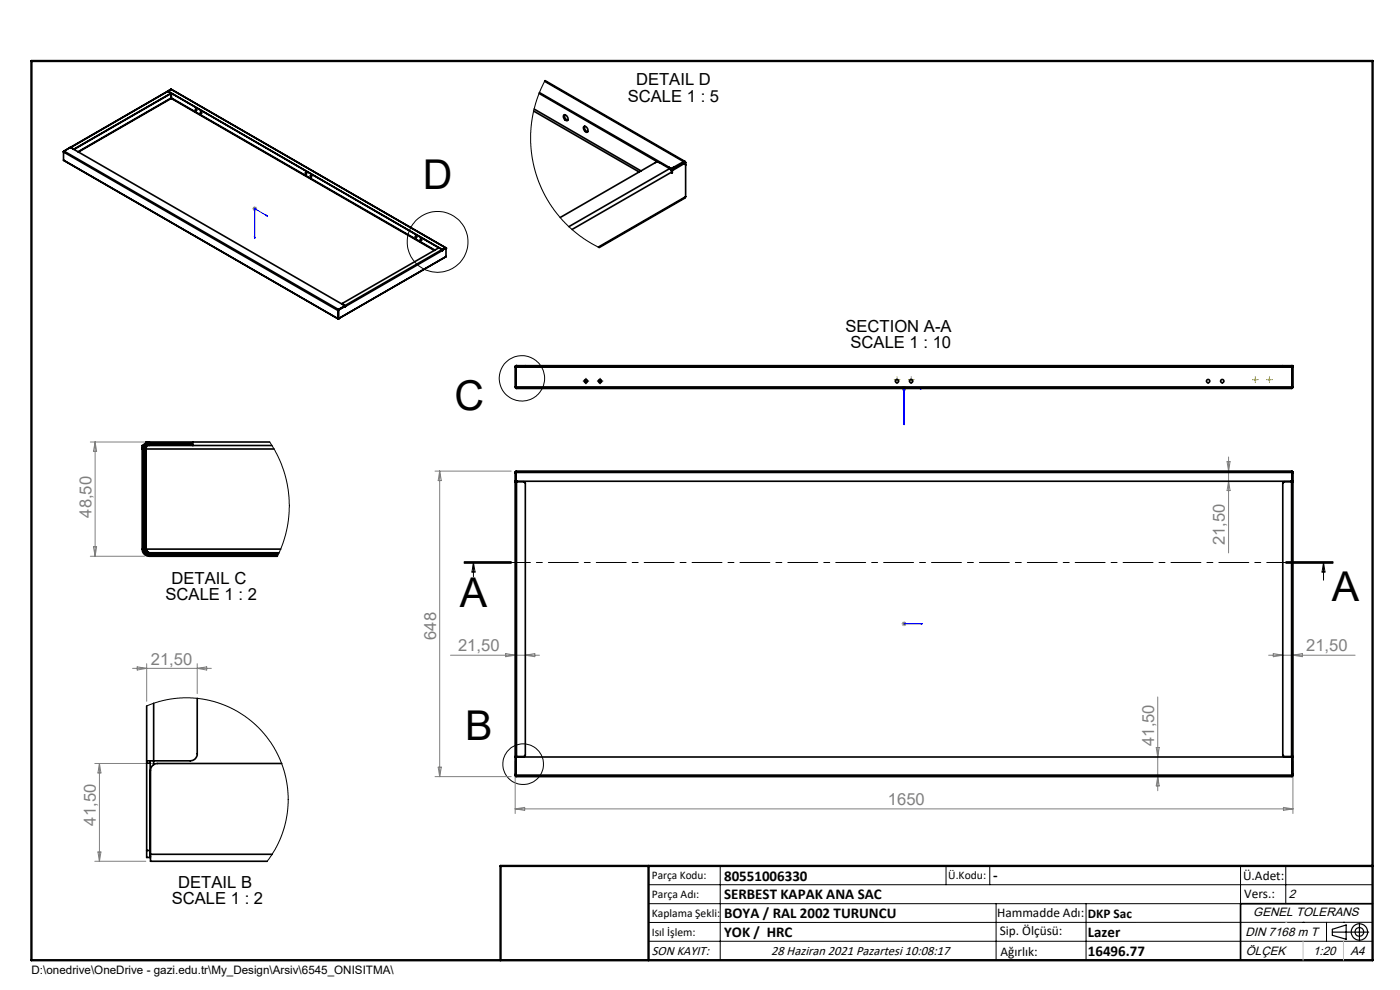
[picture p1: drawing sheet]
<svg xmlns="http://www.w3.org/2000/svg" width="297mm" height="210mm" viewBox="0 0 297 210" stroke-linecap="round" stroke-linejoin="round" font-family="sans-serif">
<g fill="none" stroke="#000" stroke-width=".21">
<path d="M124 80.8h.5M124.3 80.6v.5M127 80.8h.5M127.3 80.6v.5M98.5 119.3h10M98.5 119.5h10M98.5 119.1h10M100.4 119.3v3M100.4 119.3l.4 2h-.7zM272.8 119.1h10zM272.8 119.3h10M272.8 119.5h10"/>
<path d="M280.8 119.3l.3 2h-.6zM280.8 119.3v3.8M137.6 187.7h153.6M137.6 191.7h153.6M137.6 199.7h153.6M152.8 183.7v20M200.7 183.7v4M210 183.7v4M211.3 191.7v12M230.4 191.7v12M263.2 183.7v20M272.8 183.7v8"/>
<path d="M276.4 195.6h.1M281.4 195.6v4.1M285 195.6h.1M291.2 195.6l-153.6 .1"/>
<circle cx="92.8" cy="51.3" r="6.4"/>
<circle cx="110.7" cy="80.3" r="4.8"/>
<circle cx="111" cy="162.1" r="4.3"/>
</g>
<g fill="none" stroke="#000" stroke-width=".25">
<path d="M282.6 197.7h7.8M282.6 197.1l3-.9v3l-3-.8zM288.4 195.8v3.8M106.2 203.7h185"/>
<circle cx="288.4" cy="197.7" r="1.74"/>
<circle cx="288.4" cy="197.7" r=".93"/>
</g>
<path d="M54 50.2l.1 .1-.1 .3zM56.5 45.6l.3 .3-.3-.1zM56.8 45.9l-2.8-1.6v6.3M191.7 89.7h.2l-.1 .4zM195.3 82.3l.4 .1-.4 .1zM195.7 82.4h-3.9v7.7M191.7 132.3h.2zM191.8 132.3h.1M191.8 132.3h3.9M195.7 132.3h-.4h.4" fill="none" stroke="#00f" stroke-width=".21"/>
<g fill="none" stroke="#808080" stroke-width=".21">
<path d="M53.6 44.3h.9M53.7 43.9l.7 .7M54 43.8v1M54.4 43.9l-.7 .7M19.2 93.8h11.5M20.2 93.8v24.2M20.2 93.8l.3 1.9h-.7zM92.3 99.9h16.1M93.3 99.9v64.8M93.3 99.9l.3 2h-.6zM191.3 82.4h1M191.5 82l.7 .8"/>
<path d="M191.8 81.9v1M192.2 82l-.7 .8M260.3 97.9h.6l-.3 2zM260.6 96.9v20.4M19.2 118h11.5M19.8 116h.7l-.3 2zM260.6 102.1l.3 2h-.6zM95.6 139h18.8M107.3 138.6l2 .4-2 .3zM111.4 139l2.1-.4v.7zM191.3 132.3h1M191.5 132l.7 .7"/>
<path d="M191.8 131.8v1M192.2 132l-.7 .7M269.1 139h18.4M270.1 138.6l2 .4-2 .3zM274.3 139l2-.4v.7zM28.1 141.8h16.7M29.1 141.5l2 .3-2 .3zM31.1 140.8v8M41.8 140.8v6.3M41.8 141.8l2.1-.3v.6zM245.3 158.6h.6l-.3 2zM245.6 147.8v19.9"/>
<path d="M20.1 162h12.3M21.1 162v20.7M21.1 162l.3 2h-.6zM92.3 164.7h16.1M93 162.7h.6l-.3 2zM109.3 161.5v11.1M109.3 171.6h165M109.3 171.6l2-.3v.6zM245.6 164.7l.3 2h-.6zM272.3 171.3l2 .3-2 .3zM274.3 161.5v11.1M20.1 182.7h10.8"/>
<path d="M20.8 180.7h.6l-.3 2z"/>
</g>
<path d="M123.8 80.8h-.1M124.3 80.3v-.1M124.3 81.3v.1M124.8 80.8h.1M126.8 80.8h-.1M127.3 80.3v-.1M127.3 81.3v.1M127.8 80.8h.1" fill="none" stroke="#000" stroke-width=".21" stroke-dasharray="15.2 1.3 1.3 1.3"/>
<path d="M98.5 119.3h184.3" fill="none" stroke="#000" stroke-width=".21" stroke-dasharray="6.3 1.3 1.3 1.3" stroke-dashoffset="2.5"/>
<g fill="none" stroke="#808000" stroke-width=".21" stroke-dasharray="15.2 1.3 1.3 1.3">
<path d="M189.8 80.5h-.1M190.3 80v-.1M190.3 81v.1M190.8 80.5h.1M192.8 80.5h-.1M193.3 80v-.1M193.3 81v.1M193.8 80.5h.1M265.8 80.5h-.1M266.3 80v-.1M266.3 81v.1M266.8 80.5h.1"/>
<path d="M268.8 80.5h-.1M269.3 80v-.1M269.3 81v.1M269.8 80.5h.1"/>
</g>
<path d="M190 80.6h.5M190.3 80.3v.5M193 80.6h.5M193.3 80.3v.5M266 80.6h.5M266.3 80.3v.5M269 80.6h.5M269.3 80.3v.5" fill="none" stroke="#808000" stroke-width=".21"/>
<path d="M291.2 191.7h-28v12" fill="none" stroke="#000" stroke-width=".35"/>
<path d="M6.7 12.9h284.5v190.8h-284.5zM137.6 183.7v20M291.2 183.7h-185v20" fill="none" stroke="#000" stroke-width=".5"/>
<path d="M276.4 199.7v4M285 199.7v4" fill="none" stroke="#c0c0c0" stroke-width=".21"/>
<path d="M272.8 195.6h.1" fill="none" stroke="#c0c0c0" stroke-width=".25"/>
<g fill="#00f">
<path d="M195.3 132.3h.4zM191.7 132.3h.2z"/>
<path d="M297.1 117.9v.2zM297.1 125.3v.4zM297.1 117.9v.2zM297.1 125.3v.4zM56.5 45.6v.2l.3 .1zM54 50.2v.4l.1-.3z"/>
<path d="M195.3 82.3v.2l.4-.1zM191.7 89.7l.1 .4 .1-.4zM195.3 82.3v.2l.4-.1zM191.7 89.7l.1 .4 .1-.4zM-.1 2.5v.2zM-.1 7.1v.4z"/>
</g>
<g fill="none" stroke="#000" stroke-width=".35">
<path d="M35.6 19.4h.1M35.6 19.4l-20.6 11.8M35.6 19.4l.6 .3v.1M35.6 19.4l-20.6 11.9M35.7 19.4h.1M35.7 19.4l58 33.5M36.2 19h.1M36.2 19l-.6 .4M36.2 19.9v-.2l56.9 32.9M36.2 19.8l-20.4 11.8M36.2 19.8v.1M36.2 19.9l-20.4 11.7"/>
<path d="M36.3 18.9l-.6 .4v.1M36.3 18.9l58.3 33.7M36.3 18.9l58.2 33.7M36.3 19.8v1M114.4 19.8l25.2 14.6M114.4 19.6l27.6 15.9M115.5 17.2l29.5 17.1M115.6 17.1l29.7 17.1M13.5 34l58.2 33.6M13.5 32.2h.1M13.5 32.2l58.2 33.7M13.5 32.2v1.8"/>
<path d="M13.6 32.1l-.1 .1M13.6 32.1h.1M13.6 32.1l58.2 33.5M14.9 31.3h.1M14.9 31.3l-1.3 .8M15 31.3l-1.4 .8M15 31.3l58.1 33.5M15 31.3l.6 .3M15 31.3h.1M15.6 31.6h.2M15.6 31.6h.1M15.8 31.6l-.2 .1"/>
<path d="M15.8 31.6h.1M36.3 20.8v.1M36.3 20.9l-19.6 11.3M36.3 20.9l55.8 32.2M36.3 20.8l56 32.2M36.3 20.8l-19.8 11.4M41.5 23.1l.2 .3M42.6 23.7l.2 .3M64.8 36.6l.2 .3M65.9 37.2l.2 .1v.2h-.2zM65.9 37.2l.2 .3M113.2 23.6l22.4 12.9"/>
<path d="M113.3 23.1l22.7 13.2M119.7 24.4a.8 .8 0 0 1 .6 1.2 .82 .82 0 0 1-.6-1.2zM119.8 24.3a.93 .93 0 0 0 .6 1.2M123.9 26.8a.76 .76 0 0 1 .7 .4 .76 .76 0 0 1 0 .8 .84 .84 0 0 1-.7-1.2zM124 26.8a.89 .89 0 0 0 .7 1.1M142 35.5h.8M142 35.5v.2M142.1 35.8l.4 .7M142.1 35.8l-2.2-1.3h-.8l-20.2 11.6M142.1 35.8l-21.4 12.3M142.4 36l.2 .2M142.4 36v.2"/>
<path d="M142.5 36.5v.2l.1-.1M142.5 36.5l-21.1 12.2M142.5 36.5l.1 .1M142.6 36.2v.4M142.8 35.8l-.6 .1M142.8 35.5v.3M144.8 34.7h.5M144.8 34.7l.2 .1M144.8 34.7l-2.4 1.3M145 34.8a.26 .26 0 0 1 .3-.1 .26 .26 0 0 1 .2 .3M145 34.3a.26 .26 0 0 1 .3 0 .26 .26 0 0 1 .2 .2M145 34.5l.2 .1"/>
<path d="M145 34.8l-2.4 1.4M145 34.3l-2.2 1.2M145 34.3v.2M145 34.5l-2.2 1.3M145.2 34.6v.1M145.5 34.5v7.2M145.5 34.5l-.3 .1M88.2 50.1l.2 .3M89.3 50.7l.1 .3M93.7 52.9h.2M93.7 52.9h.1M93.8 52.9l.1 .2"/>
<path d="M93.8 52.9l-.8-.3-20.4 11.8v.1M93.8 52.9h.1M93.8 52.9l-20.6 11.9M93.8 53h.1M93.9 53.1l-20.6 11.9M93.9 53.1v.1M93.9 53.1h.1M93.9 53v.1M93.9 52.9h.1M94.4 52.7h.2M94.4 52.7h.1M94.4 52.7l-.6 .3"/>
<path d="M94.5 52.7h.1M94.5 52.6h.1M94.5 52.6v.1M94.5 52.7l-.6 .3M94.5 52.6l-.6 .3M94.6 54.4l-22.8 13.2M94.6 52.6v1.8M94.6 52.6l-.1 .1M145.5 41.7l-.2 .3-18.2 10.5M145.5 41.7l-18.6 10.7M71.7 67.6h.1M71.7 65.9v1.7"/>
<path d="M71.8 67.5h.1M71.8 65.8l-.1 .1M71.8 65.8v1.8M71.8 67.5l-.1 .1M71.8 67.5v.1M71.8 65.6l-.1 .3M71.8 65.7v.1M71.8 65.6v.1M71.8 67.6h.1M71.8 65.9v1.7M71.9 65.7l-.1 .2M71.9 65.7h.1"/>
<path d="M72.6 64.5h.1M72.6 64.4v.1M72.6 64.5l.6 .3M73.1 64.8v.1M73.1 64.9l-1.3 .7M73.1 65l-1.3 .7M73.1 64.9v.1M73.1 64.8l.1 .1M73.2 64.8l.1 .2M73.2 64.9h.1M73.2 64.9v.1M73.2 64.9l-1.3 .8"/>
<path d="M73.2 64.8v.1M73.2 65h.1M73.2 65l-1.3 .7M73.3 65h.1M109.3 77.7v4.5l.2 .2h164.5l.3-.2-.1-4.5M109.3 77.7h.1M109.5 77.6h.1M109.5 77.8h.1M109.5 77.8v4.3M109.5 77.8h164.6M109.6 77.6l-.3 .2M109.6 77.6h164.4"/>
<path d="M111.4 77.6v.1M272.1 77.6v.1M274 77.6l.3 .2M274 77.6h.1M274.1 77.6h.1M274.1 77.8h.1M274.1 77.8v4.3M30.4 94.5h-.2v22a1.51 1.51 0 0 0 1.5 1.5h27.1M31 94.9v.3M31 95.2v21.3M31 95.2h27.1M31.7 93.8a1.51 1.51 0 0 0-1.5 1.4"/>
<path d="M31.7 93.8h-.7v.1M31.7 93.8h25.5M40.9 93.8v.7M57.7 94.5h-26a.78 .78 0 0 0-.8 .7v21.3a.78 .78 0 0 0 .8 .8M109.5 82.1v.1M109.5 82.1l.1 .2M109.5 82.1h164.6M109.6 82.3l-.2-.2 .1-4.4h164.6v4.5l-.1 .1M109.6 82.3h164.4M274.1 82.1v.1M274.1 82.1l-.1 .2M31 116.5l.2 .5"/>
<path d="M31 116.5l.7 .8M31 116.5h28.5M31.7 117.3h27.5M109.3 102.2h1.9l.2 .2v57.8l-.2 .3h-1.9M109.3 102.1v.1M109.3 102.1h.1M109.3 100.4v1.7M109.3 102.2v58.3M109.3 100.4h.1M109.4 100.1h-.1v.3M109.4 100.1v.3M109.4 102.1v.1"/>
<path d="M109.4 100.1h.1M109.4 100.4v1.7M109.5 100.2v1.7l.2 .2h164.2l.2-.2v-1.7M109.5 100.2v-.3h164.6v.3M109.5 100.2h164.6M109.6 102v58.6M274 102v58.6M274.1 100.1h.2v.3M274.1 100.1v.3M274.1 102.1v.1M274.1 102.1h.2M274.1 100.4v1.7"/>
<path d="M274.1 100.4h.2M274.1 100.1h.1M274.3 102.2h-1.9l-.3 .2v57.8l.3 .3h1.9M274.3 102.1v.1M274.3 100.4v1.7M274.3 102.2v58.3M31.1 149.7v11.7M32.6 149.2v13M41.8 148.1v11.8a1.45 1.45 0 0 1-1.4 1.5h-9.3M31.1 161.4v.5M31.1 161.9v18.5M31.1 161.9h.8"/>
<path d="M31.9 161.4v.5M31.9 161.9v18.5M59.8 162h-26.4a1.51 1.51 0 0 0-1.5 1.5v17.7M109.3 164.3v.3h.1M109.3 160.5v.1M109.3 160.6h.1M109.3 160.6v3.7M109.3 164.3h.1M109.4 164.3v.3M109.4 160.5v.1M109.4 160.6v3.7M109.5 164.4v-3.6l.2-.2h164.2l.2 .2v3.6"/>
<path d="M109.5 164.4v.3h164.6v-.3M109.5 164.4h164.6M109.5 164.5l-.1 .1M274.1 164.5v.1M274.1 164.3v.3M274.1 160.5v.1M274.1 160.6h.2M274.1 164.3h.2M274.1 160.6v3.7M274.3 164.3v.3h-.2M274.3 160.5v.1M274.3 160.6v3.7"/>
<path d="M31.1 180.4v1.5h.8M31.1 180.4h.8M31.9 180.4v1.5M31.9 181.2v1.5h24.8M31.9 181.2h25.8M31.9 181.7v.2"/>
<circle cx="41.6" cy="23.3" r=".15"/>
<circle cx="42.6" cy="23.9" r=".15"/>
<circle cx="64.9" cy="36.7" r=".15"/>
<circle cx="88.2" cy="50.2" r=".15"/>
<circle cx="89.3" cy="50.8" r=".15"/>
<circle cx="124.3" cy="80.9" r=".35"/>
<circle cx="127.3" cy="80.9" r=".35"/>
<circle cx="190.3" cy="80.9" r=".35"/>
<circle cx="193.3" cy="80.9" r=".35"/>
<circle cx="256.3" cy="80.9" r=".35"/>
<circle cx="259.3" cy="80.9" r=".35"/>
</g>
<g fill="#000">
<path d="M109.3 77.7l2.1-.1v.1l-2 .1 .1 4.5h164.5l.1-4.5-2-.1v-.1h2l.2 .1v4.5l-.2 .2h-164.6l-.2-.2z" fill-rule="evenodd"/>
<path d="M30.7 94.1l.7-.3h9.5v.7h-9.4l-.5 .4-.1 21.6 .3 .6 .4 .2h27.6l-.4 .7h-27.4l-.7-.4-.5-.9v-21.6z" fill-rule="evenodd"/>
</g>
<path d="M115.6 17.1l-1.2 2.6-.8 2.3-.6 2.5-.4 2.6v3.3l.1 1.8 .4 2.5 .7 2.7 1.1 2.7 1.1 2 1.4 2.3 1.8 2.2 2.1 2.1 2 1.5 3.8 2.3M57.2 93.8l1.6 2.6 1.2 3 .9 3.2 .4 2.8v3.2l-.3 3.2-1 3.4-1.2 2.8M31.1 149.7l3.5-1.1 3.5-.5h3.7l3.6 .7 3.5 1.3 3.2 1.9 2.1 1.7 2.4 2.6 1.9 3 1.4 2.9 .8 3.1 .4 3.4-.1 3.8-.9 3.8-1.5 3.4-1.9 3" fill="none" stroke="#000" stroke-width=".21"/>
<g font-size="8.7">
<text x="89.7" y="40.2">D</text>
<text x="96.4" y="87.1">C</text>
<text x="97.5" y="128.7">A</text>
<text x="282.5" y="127.6">A</text>
<text x="98.7" y="157">B</text>
</g>
<g font-size="3.5">
<text x="133.2" y="21.6">SCALE 1 : 5</text>
<text x="134.9" y="18">DETAIL D</text>
<text x="179.3" y="70.4">SECTION A-A</text>
<text x="180.4" y="73.9">SCALE 1 : 10</text>
<text x="36.4" y="123.8">DETAIL C</text>
<text x="35.1" y="127.3">SCALE 1 : 2</text>
<text x="36.4" y="191.8">SCALE 1 : 2</text>
<text x="37.8" y="188.3">DETAIL B</text>
</g>
<g font-size="3.5" fill="#808080">
<text x="19.4" y="109.8" transform="rotate(-90 19.4 109.8)">48,50</text>
<text x="259.9" y="115.7" transform="rotate(-90 259.9 115.7)">21,50</text>
<text x="92.5" y="135.7" transform="rotate(-90 92.5 135.7)">648</text>
<text x="32" y="141">21,50</text>
<text x="97.2" y="138.2">21,50</text>
<text x="277.1" y="138.2">21,50</text>
<text x="244.8" y="158.2" transform="rotate(-90 244.8 158.2)">41,50</text>
<text x="188.4" y="170.8">1650</text>
<text x="20.3" y="175.1" transform="rotate(-90 20.3 175.1)">41,50</text>
</g>
<g font-size="3.2">
<text x="153.6" y="186.8">80551006330</text>
<text x="153.6" y="190.8">SERBEST KAPAK ANA SAC</text>
<text x="210.7" y="186.6">-</text>
<text x="153.6" y="194.8">BOYA / RAL 2002 TURUNCU</text>
<text x="153.6" y="198.8">YOK / HRC</text>
<text x="230.8" y="198.7">Lazer</text>
<text x="230.8" y="202.8">16496.77</text>
</g>
<g font-size="2.8">
<text x="263.7" y="186.7">Ü.Adet:</text>
<text x="263.9" y="190.5">Vers.:</text>
<text x="211.5" y="194.5">Hammadde Adı:</text>
<text x="230.8" y="194.7">DKP Sac</text>
<text x="138.3" y="202.6">SON KAYIT:</text>
<text x="163.6" y="202.6">28 Haziran 2021 Pazartesi 10:08:17</text>
<text x="212.1" y="198.4">Sip. Ölçüsü:</text>
<text x="212.2" y="202.7">Ağırlık:</text>
</g>
<g font-size="2.6">
<text x="273.4" y="190.4">2</text>
<text x="265.9" y="194.4">GENEL TOLERANS</text>
<text x="264.2" y="198.5">DIN 7168 m T</text>
<text x="264.3" y="202.6">ÖLÇEK</text>
<text x="278.5" y="202.6">1:20</text>
<text x="286.5" y="202.6">A4</text>
</g>
<g font-size="2.5">
<text x="138.3" y="186.4">Parça Kodu:</text>
<text x="138.3" y="190.5">Parça Adı:</text>
<text x="201.2" y="186.5">Ü.Kodu:</text>
<text x="138.3" y="194.5">Kaplama Şekli:</text>
<text x="138.3" y="198.6">Isıl İşlem:</text>
<text x="6.7" y="206.7">D:\onedrive\OneDrive - gazi.edu.tr\My_Design\Arsiv\6545_ONISITMA\</text>
</g>
</svg>
